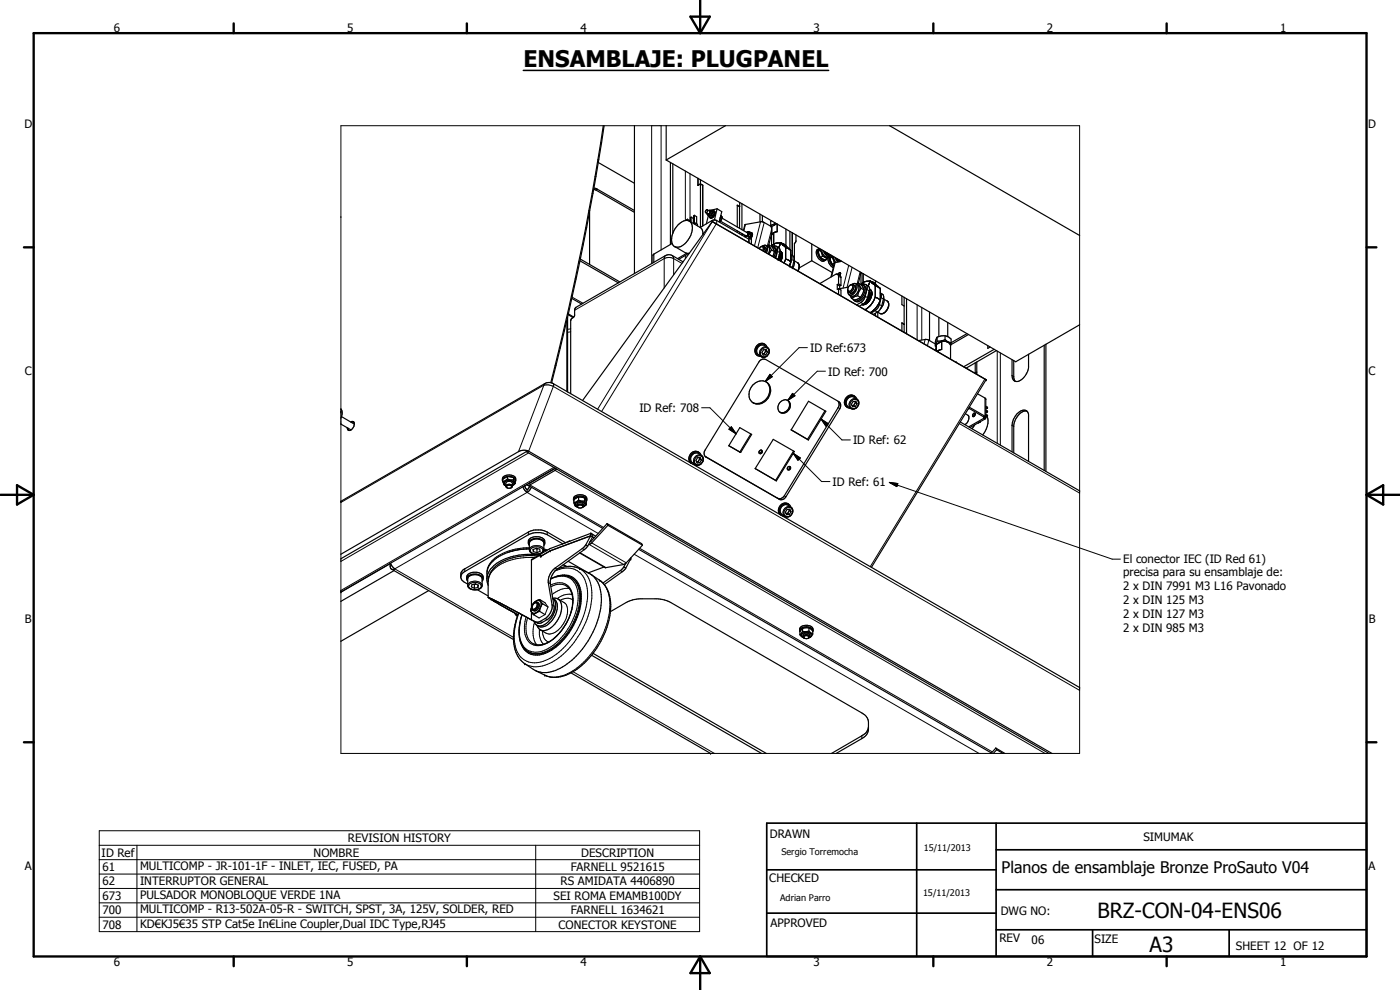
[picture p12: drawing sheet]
<svg xmlns="http://www.w3.org/2000/svg" width="420mm" height="297mm" viewBox="0 0 420 297" stroke-linecap="round" stroke-linejoin="round" font-family="sans-serif">
<g fill="none" stroke="#000" stroke-width=".3">
<path d="M102.3 37.7h221.7v188.4h-221.7zM195.6 37.7v41.4M198.4 37.7v37.3M179.3 56.8l-.5 .2M205.7 51.3v14.9M207.1 52.2v14.3M102.3 65h.1M196.2 76.2v2.5M199.8 76.7l-.5 .6v9.1M201.7 76.7l.5 .9M202.2 77.6l2.5 1.4M202.2 77.6a3.1 3.1 0 0 0-2.9 0l-26.8 15.5"/>
<path d="M202.2 77.6v4.9M205.7 76.6v1M213 63.4a.57 .57 0 0 1-.5 .8M213.7 66.2v.4M213.8 66.5l-34.4 56.3M215 67.2l-34.5 56.3M215.1 66.2v1M223 70.3l-.1 .4M223.7 67.4l-.4 1.9M224.4 69.9a.55 .55 0 0 1 0 .6 .55 .55 0 0 1-.5 .3M224.8 71.5l.7 .4M228.2 66.5l-1.8 7.3"/>
<path d="M229.4 66.8l-2 7.5M229.6 74.2l.3 .6-.2 .8M231.6 68.9l-1.3 4.8M232.8 77.4l.7 .5M233.3 75.4l.7 .4M237.1 79.9l.7 .4M237.6 77.9l.7 .3M239.3 78.8a1.52 1.52 0 0 1 .3 2.1l-.2 .4M247.5 75.5l.4 .6 .8 .3M250.6 78.8l-1 4.2M251.1 77.5l.3 .6 .5 .4 .3-.1M254.7 79.6l-1.7 6.8"/>
<path d="M171.3 98.7l-1 .1M171.3 99.6l-1 .1M171.7 89.2l3.3 1.8M251.7 82.9l.7 .4M255.7 80.2l-1.5 6M256.5 85.6a1.54 1.54 0 0 1-1.3 2.4M258.1 81.6l-.9 3.5M258.3 90.8l.8 .4M259.7 88.9l.7 .4M260.2 86.9l.7 .4M262.6 93.2l.7 .4M263.9 91.4l.7 .4"/>
<path d="M264.4 89.3l.7 .4M266.2 90.3a2.6 2.6 0 0 1-1.5 3.8l-.6-.1M275.2 91.5v10.4M276.6 92.3v9.7M163.2 115.6a4.2 4.2 0 0 1 2.9 .4M163.2 115.6l-7.6 19.9M163.2 115.6l-60.9 35.1M163.5 115.1l-.3 .5M166 115.1l.2 .3-.1 .6M166.1 116l-7.4 19.4M166.1 116l157.9 91.1M228.8 104.6a1.2 1.2 0 0 1 1.8 .1 1.2 1.2 0 0 1-.1 1.7 1.24 1.24 0 0 1-2 .4 1.24 1.24 0 0 1 .1-1.9z"/>
<path d="M230.3 104.3a1.7 1.7 0 0 0-2 .6 1.7 1.7 0 0 0 .2 2.1M231.1 112.3l.7 .7-2.2 1.5zM237.9 118l.7 .7-2.2 1.4zM242.3 104.3h-2.5l-10.2 10.2M247.7 111.4h-2.4l-8.9 8.7M257.2 119.8a1.71 1.71 0 0 0-2.1 .6 1.71 1.71 0 0 0 .2 2.2M277.7 101.9l-.4 1.3M278.8 102.1l-.5 1.7M281 104.4l-.3 .7M293.1 111.6l-.4 .3M295.6 113.7l-34.4 56.3M295.6 119.4v5.5l-.4 .2v.4l.4 .2"/>
<path d="M299.3 105.3v27.7M300.2 105.9v27.6M303.7 112.7l.5 .2M158.7 135.9l-56.4 32.5M209 137.1a1.18 1.18 0 0 1 1.7 0 1.18 1.18 0 0 1-.1 1.7 1.22 1.22 0 0 1-1.8 .4 1.22 1.22 0 0 1 0-1.9zM210.5 136.7a1.72 1.72 0 0 0-2 .6 1.72 1.72 0 0 0 .1 2.1M210.6 122.3h2.5l7.8 7.9M211.8 137l.1 .2M219.5 128.1l1.4 2.1-2.1-1.4zM238.1 136l2.1 1.4-.7 .7zM238.1 136l8.5 8.5h2.5M246.4 125.7l2.2 1.4-.7 .7z"/>
<path d="M246.4 125.7l6.3 6.3h2.5M251.5 122.3l.5 .3M255.5 120.4a1.23 1.23 0 0 1 1.8-.3 1.23 1.23 0 0 1 0 1.9 1.24 1.24 0 0 1-1.9 .3 1.24 1.24 0 0 1 .1-1.9zM287.9 127.1l36.1 20.9M303.7 127.7l.5 .2M102.3 150.4h.1M150.9 143.8l1.4-.8 1.8 .3 .5 1.1M151.8 145a1.13 1.13 0 0 1 2 0M158.2 145.4l-.7 .4M158.6 159.6v.8M159 144.9h.1M159 145.5l22.1 12.7"/>
<path d="M164.2 159.6v.8M166.2 140.3l-63.9 36.9M166.5 140.5l.1 .1M166.6 141.1l147 85M173.1 151.4a1.13 1.13 0 0 1 2 0M233.3 149.5l.5 .3M235.4 148.7l.5 .4M235.9 152.6a1.22 1.22 0 0 1 1.8 .2 1.22 1.22 0 0 1-.4 1.8 1.21 1.21 0 0 1-1.8 0 1.21 1.21 0 0 1 .2-1.8zM237.4 152.2a1.69 1.69 0 0 0-2.1 .6 1.69 1.69 0 0 0 .2 2.1M266.9 144.7l2.5 .4-.3 .9zM266.9 144.7l66.9 23.1h2.4M324 147.3h.1"/>
<path d="M102.3 177.6h.1M117.1 169.2l-14.8 8.5M117.5 169.6l-.4 .2M139.5 170.7v.8M140.4 175.6a2.38 2.38 0 0 1 3.3-1l.9 .6 .1 .4M140.9 175.3a2.48 2.48 0 0 1 3.5 .3 1.71 1.71 0 0 1-2.5 1.3l-.6-.2a.83 .83 0 0 1-.4-1.4zM158.9 164.6a22.5 22.5 0 0 0-6.6 1.2M158.9 164.3a15.1 15.1 0 0 0-11.7 4.5l-.8 1.4-.3 1.5M158.9 164.9a2.61 2.61 0 0 1 3.9-.7l.4 .7M159.3 164.7a2.5 2.5 0 0 1 3.5 .1 1.22 1.22 0 0 1-1.6 1.4 1.46 1.46 0 0 1-2-1.3zM160.5 167.3a16.7 16.7 0 0 0-12.2 3.4 5.3 5.3 0 0 0-1.8 3.8M162.4 166.9h.1"/>
<path d="M163.2 165.1l.8 .1M163.2 164.7l1.2 .3M164.5 174.8l.7 .3M165.2 175.6a4.2 4.2 0 0 1 4.4-.4 4.2 4.2 0 0 1 2.3 3.8 15.2 15.2 0 0 1-8.7 14.4 4.2 4.2 0 0 1-5.8-4.3l.2-2.6 .3-1.4M165.3 173.8a5.6 5.6 0 0 1 6.7 .5 9.8 9.8 0 0 1 .9 9 19.7 19.7 0 0 1-8.2 11.1 5.4 5.4 0 0 1-7.9-1 11.2 11.2 0 0 1-.1-8.9M166.6 171.3a6.8 6.8 0 0 1 7.5 .6 10.9 10.9 0 0 1 1.8 10.3 24.2 24.2 0 0 1-11.5 15.7 6.3 6.3 0 0 1-9.1-2.2 15.5 15.5 0 0 1 .4-11.8M166.6 170.4l.6 .4M169.9 175.8a4.7 4.7 0 0 0-4.6 .2M170.8 176.6a6.6 6.6 0 0 0-5.1 1.8M171.4 173.3a6.8 6.8 0 0 1 2.5 7 19.5 19.5 0 0 1-10.5 15.3 5.7 5.7 0 0 1-4.9-.1M171.7 178.4a5.2 5.2 0 0 0-4.5 1.2M173.9 170.6a7.8 7.8 0 0 1 3.7 7.2 25.7 25.7 0 0 1-12 20.9 8.4 8.4 0 0 1-8.1 .4"/>
<path d="M174.1 165.8l7.8 4.5M174.7 164.6l.6 .3M176.8 163.4l10.4 6M177.6 162.9l10.3 6M179.5 160.1l-21.3-12.4-39.7 23 35.6 20.5M179.9 174.1a9.7 9.7 0 0 1 3 9.5 25.5 25.5 0 0 1-12.5 18.5 8 8 0 0 1-6.9 .5M186.2 171.2l.6 .3M190.3 166.3l103.5 59.8M192 164.5l105.8 61.1M154.8 184.1l.5 .7M158.3 185.3a7.7 7.7 0 0 0 .9 7.2l.7 .6M160.2 181a1.14 1.14 0 0 1 1.1-.8 1.14 1.14 0 0 1 1.1 .8 2.51 2.51 0 0 1-2.6 2.9 2.09 2.09 0 0 1 .4-2.9z"/>
<path d="M160.4 186.7a8 8 0 0 0 .7 6.8M161.9 188.8a5.1 5.1 0 0 0 1.2 4.5M162.1 186.4l.7 .3M162.8 189.4a3.3 3.3 0 0 0 1.8 3.3M163.6 180.8l.9 1.3-.9 2.3-1.8 1M163.6 185.6l.6 .3M165.7 181.5l.6 .4M169.2 180.8a3.9 3.9 0 0 1 .8 4.6 6.4 6.4 0 0 1-5.5 4.8l-.6-.2M171.9 180a3.4 3.4 0 0 0-3.8 .1M241 190.5a1.17 1.17 0 0 1 2 0M172 201.5l42.4 24.6M324 206.3h.1"/>
<path d="M213.3 226.1h.1M258.6 220.8v.8M29.8 249.3h180.2v30.2h-180.2zM29.8 253.6h180.2M29.8 257.9h180.2M41.1 253.6v25.9M160.8 253.6v25.9M29.8 262.3h180.2M29.8 266.6h180.2M29.8 270.9h180.2M29.8 275.2h180.2"/>
</g>
<g fill="none" stroke="#000" stroke-width=".35">
<path d="M181 37.7a766.3 766.3 0 0 1-15.7 77.1M181.3 37.7a763.7 763.7 0 0 1-15.7 77.2M190.4 37.7v44.4M199.9 37.7v10.3M217.7 37.7l-17.8 10.3M267 37.7l57 33M178.2 56.8l12.2 6.9M178.2 56.4l1.1 .4 11.1 6.4M179.6 48.8l10.8 6.2M199.9 48l104.9 60.5 19.2-11M201.2 48.8v24.6M201.9 49.1v20.9"/>
<path d="M209.5 53.5v2.1l.7-.4 .7 .4M210.2 53.9v14.3M210.9 55.5v12.3M210.9 55.5l-.7-.3-.7 .4M210.9 55.5v.1M174 78.2l11.6 6.7M174.1 77.7l11.9 6.9M176.9 63.5v15.9M201.7 73.1l-5.6 3.2-.2 2.6M202.5 74l3.6 2M203.4 67.6a2.73 2.73 0 0 1 3.9-.9 5.2 5.2 0 0 1-1.4 6.1 2.68 2.68 0 0 1-3.9 .9 5.2 5.2 0 0 1 1.4-6.1zM205 78.6l-3.5-2.1-.8-.1-.9 .3-26.9 15.5-.4 .9-.1 1.7-.4 .5"/>
<path d="M206.1 76h.8M206.1 76l-2.7 1.6M206.3 65.8v.4M206.3 65.8l-.2 .3M206.3 65.8l.7 .4v.2M206.8 76l-3.1 1.8M206.9 66.3l3.1 1.9a2.16 2.16 0 0 1 1 2.2M207.4 65.2v1.5M207.4 65.2l-.2 .1v1.2M207.4 65.2l.7 .4M208.4 64.6v2.5l.2-.2M208.4 64.6l-.3 .2v2.3"/>
<path d="M208.4 64.6l.7 .4v2.2M208.6 66.9v.5M208.6 66.9l.7 .4v.5M210.1 68.2l3.8-2.1h1l9.8 5.7v1M211 70.1l.1 .1M211.9 63.1l.2-.2 .3 .1-.4 .8-.3-.1zM212.3 62.9l.7 .5a.58 .58 0 0 1-.5 .8l-.7-.4M212.5 64.5v.1M212.5 64.6l.4 .4M212.6 64.7l-.6 2.4M212.9 65.1l.2 .2M213.1 65.3l.3 .1"/>
<path d="M213.1 65.3l.1 .1M213.1 63.1a.81 .81 0 0 1 0 .9 .81 .81 0 0 1-.9 .3v-.2M213.1 63.1l-.4 .1M213.1 63.1a.77 .77 0 0 1 .4 1.1 .77 .77 0 0 1-1.1 .2M213.6 64.6l-.7 .4M213.6 63.1v.1M213.6 63.2h.1M213.6 63.1l-.3 .1M213.6 64.6l.3 .2M213.6 63.1l.3 .2M213.7 63.2l.3 .4M213.8 66.5l82.1 47.4"/>
<path d="M213.8 66.5l-39 53.7M213.9 63.3h.3a1.29 1.29 0 0 1 .3 1.3 1.29 1.29 0 0 1-1.1 .8M213.9 63.3l.4 .5M214 63.6l-.4 1M214 63.6l.3 .2M214.3 63.8v.2a1.04 1.04 0 0 1-1.4 1M214.4 63.4a1.55 1.55 0 0 1-1.1 2M215.2 62.7l1.4 .8-.8 3.1M215.2 62.7l-.8 3.3M215.2 62.7l-2.1 .4M216 66h.1M216.1 65.9v.1"/>
<path d="M216.1 66l.3 .2M216.1 66.3l-.2 .2M216.2 66.3l7.7 4.5 .3-.1M216.3 65l-.2 .5M216.3 64.9l.1 .1M216.4 64.7l.3 .5M216.4 66.2l-.3 .1M216.4 65l-.3 .6M216.4 65l.3 .2M216.7 65.4l7.7 4.5 .1 .3-.3 .5M216.7 65.2l-.3 1M221.3 61.6l.6 .4v6.5"/>
<path d="M221.3 69.3v.4M221.9 62h.1M221.9 69.7v.4M222 62l-.7-.4v6.5M222 60.7v1.3M222.7 61.1v7.8M222.7 70.1v.4M222.8 70.2l-.1 .4M223.6 67.4l5-.9 2.8 1.4M223.6 67.4v.1M223.6 70.9v-.3l.1 .4M223.6 70.9h.1"/>
<path d="M223.6 67.5l-.5 1.7M224.1 69.8l.3-.2 .3 .3-.3 .9M224.2 70.8l-.6 .3v-.2M224.2 70.8h.2M224.4 70.8l.1 .1M224.5 70.9l.3 .3v1.6M224.5 70.9l.7 .3M224.7 69.5h.1M224.7 69.5l.6 .8M224.7 69.5l-.6 .2M224.7 69.5l.3 .6M225 70.1l-.4 .8"/>
<path d="M225 70.1l.3 .2M225.2 71.2l.1 .2M225.2 69.8l.6 .3M225.2 69.8l.2 .6-.3 .8M225.2 69.8l.4 .3v.6M225.3 71.4l.2 1.8M225.3 70.3l-.4 .8M225.5 69.8l.3 .6-.4 1.1M225.6 70.7l-.4 .6M225.6 70.7l-.3 .7M225.7 70.1l-.1 .6M228.1 64.3v2.2"/>
<path d="M228.5 74l-.7 .6M228.5 74l-.2 .1M228.5 74a.63 .63 0 0 1 .7 .4 .63 .63 0 0 1-.3 .8M228.8 64.6v1.9M229.2 73.9l-.7 .1M229.2 73.9l.2 .5-.2 1M229.2 73.9a1.05 1.05 0 0 1 .5 1.7M229.9 73.7l-1.1 .1M229.9 73.7l.4 .6-.3 1.5M229.9 73.7l.9 .6a1.98 1.98 0 0 1-.2 1.9M230.8 73.5l.8 1.5M230.8 73.5l-.7 .3"/>
<path d="M230.8 73.5l.9 .5 .7 1.5M231.3 67.6l.3 .7M231.5 66.2l-.2 .2v1.2M231.6 70.1l-.9 3.5M231.6 75l-.8 1.3M231.6 75l.8 .5M231.6 68v2.4l.2-.3M231.6 68v6M231.6 74l1.3-.2 .4 .5v1.1l-.5 2.1M231.6 74a1.33 1.33 0 0 1 1.1 2.1l-.5 1M231.8 70.1l.4-.3v3.5M232.2 73.3l.2 .5"/>
<path d="M232.2 73.3l-.6 .7M232.2 74.1a1.81 1.81 0 0 1 .7 2.6l-.3 .6M232.4 75.5l-.5 1.4M232.7 66.9l-1.4 .7M232.7 67.4l-.6 .3M233 73.9l.8 .5 .3 .6-.6 2.9M233.1 67.1l-1.5 .9M233.2 67.2v2.3M233.2 69.5l-1.4 .6M233.2 69.5l-.9 .3M233.8 76.8l-.3 1.1M233.9 76.4l.1 .2z"/>
<path d="M234 76.6v.2M234 76.8l.3 .1M234 76.8l-.3 1.2M234.1 75.4a1.57 1.57 0 0 1 .5 2.2M234.1 75.3l.5 .4 .2 .5-.3 1.8M234.3 76.5l-.3-.5 .3 .6-.3 1.5 .3-1.1M234.3 72.9h-1.3l-.8 .4M234.3 72.8v.1M234.3 72.8l.3 .2M234.3 72.9l-.6 1.4M234.3 72.8l.6 .8M234.3 76.5v.3"/>
<path d="M234.5 78l-.2 .3M234.6 73l.9 .6M234.6 73l1.1 .7M234.6 77.6l-.1 .4M234.9 73.6l1.5 .6 .9 .9M234.9 73.6l.9 .7M235.5 73.6l.2 .1M235.7 73.7l.5 .4M235.8 74.3l1.5 .8M235.8 74.3v3.4M235.8 77.7l1.5 .9M235.8 77.7l-.5 1.2"/>
<path d="M235.9 68.7v5M237.1 69.5v5.3M237.3 75.1v3.5M237.3 78.6l-.5 1.2M237.3 76.4l.9 .6 .1 1M237.3 76.5l.3 .5v.6l-.5 2.3M237.8 69.8v6.9M238.3 78l-.5 2.3M238.3 77.9l.1 1.2-.5 1.3M238.9 70.5v1.9l-.5 .7v5.1l1.2 .8 .2 .4v1.2l-.3 .7M243.6 78.2l-3.8 2.2M243.6 78.2l6.1 3.5"/>
<path d="M243.6 73.2v5M245.6 75.4l.7 1.8M245.8 74.6a1.71 1.71 0 0 0-.2 2.8 1.41 1.41 0 0 0 2.2 .7M245.9 74.5a1.84 1.84 0 0 0 .1 2.8l.4 .4a1.2 1.2 0 0 0 1.4 .4l.3-.4M246.1 74.7l-.5 .7M246.2 75.1l.6 1.8M246.2 75.1l-.6 .3M246.3 77.2l1.3 .8 .6-.4M246.4 74.8l-.2 .3M246.7 75a1.58 1.58 0 0 0 .5 1.7 1.58 1.58 0 0 0 1.7 .1M246.8 76.9l1.4 .7M246.8 76.9l-.5 .3"/>
<path d="M247.2 75.3a1.37 1.37 0 0 0 1.9 1.3l.1-.1M247.6 75.5l.7 .9 .5-.2M248.1 75.8l.6 .3M248.8 76.9l-.6 .7M249.1 77.5l.1 .7 .6 1M249.3 76.6a1.88 1.88 0 0 0 .1 3.2l.7 .5M249.5 76.6a1.88 1.88 0 0 0 .2 2.9l.5 .4M249.6 76.7l-.5 .8M249.7 77.1l.7 1.8M249.7 77.1l-.6 .4M249.8 79.2l.5 .4M250 76.9l-.3 .2"/>
<path d="M250.2 77l.1 1 .6 .7M250.4 78.9h.1M250.4 78.9l-.6 .3M250.4 78.9l-1 4.2M250.7 77.3l.8 1.3M251.1 77.6l.7 .8 .6-.1M251.6 77.9l.6 .2M252.2 78.4h.1M252.6 78.4l-2.2 .5M170.1 96.2v21.2M170.3 95.2v22.4M170.5 94.4l1.5 .9"/>
<path d="M170.6 94.2l1.6 .9M171.6 89.5l3 1.7M172 95.3l-.6 .5-.1 .4v21.9M246 85.1l5.2-2.9 .5 .5v2.5M251.3 85.4v1.4l.4-.2M251.3 85.4l.7 .4M251.4 82.3l.9 .6 .1 2.7M251.5 82.4l.4-.6a.41 .41 0 0 1 .4 .4 .41 .41 0 0 1-.3 .4M251.7 86.6v1.7M251.7 86.6l.7 .4v1.7M251.7 85.2l.7 .4M251.7 85.2l-.4 .2"/>
<path d="M252 85.8v1M252.3 82l-.4 .6M252.4 85.6l-.4 .2M254.4 86.9l.3 .8M254.5 87.4l.1 .8 .3 .3M254.6 86.1l-2.6 .5M254.9 88.5l.1 .1M255 88.6l.6 .9M255.2 85.5h.5a1.24 1.24 0 0 1-1.1 1.8l-.2-.4M256.1 85.4a1.46 1.46 0 0 0-1.7 1.5M256.1 85.4a1.53 1.53 0 0 1-1.4 2.3M256.1 85.4a1.3 1.3 0 0 1 .7 1.1 1.3 1.3 0 0 1-.7 1.2l-.8 .3-.6-.3"/>
<path d="M256.8 85.1l-.4-.1-.7 .3M256.8 85.1a2.32 2.32 0 0 1-1.8 3.5M256.8 85.1a1.68 1.68 0 0 1 .4 2.9l-.4 .5a1.24 1.24 0 0 1-1.9 0M257.4 88.7l-1.8 .8M257.4 88.7l.8 .5M257.7 85l.7 1.5M257.7 85l-.7 .2M257.7 85a2.85 2.85 0 0 1 1.5 1.8l.1 .2M258.2 89.2l-1.8 .8-.8-.5M258.4 86.5l-.8 1.3-.2 .9M258.4 86.5l.9 .5M258.5 81.8h.1"/>
<path d="M259 82.1v2.7M259 84.8l.3 .5M259 84.8l-.6 .7v-3.7l-.8 3.3M259.1 85.6a1.99 1.99 0 0 1 .4 3.1l-.1 .4a2.26 2.26 0 0 1-2.4 1.4l-.6-.3M259.3 87l-1.1 2.2M259.3 85.3l-.8 .2a1.4 1.4 0 0 1 1 2.1 2.99 2.99 0 0 1-3 2.7l-.5-.6M259.3 85.3h.4a1.12 1.12 0 0 1 .5 1.6l-.9 2.9-.7 .8-1.5 .9M259.9 85.4l.7 .4M260.1 91.1l-1.3 .3M260.2 90.4l-.7 .4M260.3 89.8l-.2 .2M260.4 89.6l-.1 .2"/>
<path d="M260.5 90.7l-.3 .2M260.6 85.8l.3 .4v.8a4.8 4.8 0 0 1-3.1 4.9M260.6 88.3l-.3 1.1M260.6 90l-.4 .4M260.8 90.3l-1.1 1-1.1 .1M260.8 89.7l-.6 .7M260.8 90.3l-.2 .3M260.8 88.3v-.5v1l-.3 .7M261 90.1l-.2 .2M261 86.8l.2 .1M261 90.1l-.7 .7M261 86.9l.3 .2"/>
<path d="M261.1 90l-.3 .3M261.1 89.1l-.3 .6M261.1 88.8l-.3 .9M261.1 84.2v.2M261.1 84.4h-.9l-1.2 .4M261.1 84.2l.3 .3M261.1 84.4l-.5 1.4M261.1 84.2l.7 .8M261.2 88.5l-.1 .4M261.2 88.1l-.4-.6 .4 .5v.6M261.2 88.3h-.4l-.5 1.5M261.2 86.9l.3 .3"/>
<path d="M261.2 86.9l.2 .4M261.4 84.5l.8 .5M261.4 84.5l1.2 .6M261.4 89.3l-.4 .8M261.4 87.2l.3 1.2M261.4 87.3l.2 .5M261.5 89.1l-.5 1M261.5 87.2l.2 .6M261.6 88.6l-.5 1.2M261.6 87.8l-.2 1.3M261.7 88.3l-.2 .8M261.8 85l.9 .7"/>
<path d="M261.8 85l1.4 .7 1 .9M262.3 85l.3 .1M262.6 85.1l.4 .5M262.7 85.7l1.5 .9M262.7 85.7v3.5M262.7 89.2l1.5 .8M262.7 89.2a6.7 6.7 0 0 1-3.1 3.7M262.7 94v.7M262.8 84.2v1M263.3 93.6l-1.2 .8M263.4 93.7v1.4M264.2 90a6.7 6.7 0 0 1-3.1 3.8"/>
<path d="M264.2 86.6v3.4M265.2 89.5l-.7 2.6-.5 .9-.7 .6M265.2 89.5l-.1-1-.9-.6 .2 .4 .1 .7-.8 3-.6 .8-1.7 1.2M265.2 89.4a3.7 3.7 0 0 1-1 3.4M265.3 89.8l1.2 .8a2.5 2.5 0 0 1-.7 2.9 1.53 1.53 0 0 1-1.7 .5l-.8-.4M270.7 96.9l.6 .4M270.7 88.8v2.6l.6 .4M271.3 89.2v10.5M271.3 97.3l-.6-.4v2.4M271.3 97.3h.1M272.1 89.7v10.4M279 93.6v8.6"/>
<path d="M281.8 95.2v5.8M284.4 96.8v4.2M227.5 104.2l1-.7a2.06 2.06 0 0 1 2 .9 1.71 1.71 0 0 1 0 2.1 1.71 1.71 0 0 1-2 .5l-.9-.6a1.58 1.58 0 0 1-.1-2.2zM229.4 106.1l-.6 .1M229.4 106.1l.4 .4M229.5 103.3a2.07 2.07 0 0 0-2.4 .9 2.07 2.07 0 0 0 .4 2.6l.8 .1M229.6 104.9l.3 .4M229.9 105.3l-.5 .8M229.9 105.3l.4 .4M230 114.6a3.8 3.8 0 0 1-1.6 6.5l-1.3 .1-1.3-.5M230.2 104.2a1.97 1.97 0 0 0-2.9-.8 1.97 1.97 0 0 0-.4 2.9l.5 .4M230.2 114.8a3.8 3.8 0 0 0-4.1 .5 3.8 3.8 0 0 0-1.2 4l.3 .7 .8 .9"/>
<path d="M230.3 114.9a3.9 3.9 0 0 1 0 4.4 3.9 3.9 0 0 1-4.1 1.6M230.3 105.7l-.3-.8h-.9l-.4 .9 .3 .8 .8-.1M230.3 105.7l-.5 .8M254.4 119.7l.9-.7a2.34 2.34 0 0 1 2.3 1.2 1.86 1.86 0 0 1-1.3 2.5 2.19 2.19 0 0 1-2-.9l-.4-1zM256.4 118.8a1.99 1.99 0 0 0-2.5 1 1.99 1.99 0 0 0 .7 2.6l.6 .1M257.1 119.7a1.97 1.97 0 0 0-2.8-.8 1.97 1.97 0 0 0-.5 2.9l.5 .4M275.7 102.2l2.7-.3 2.3 1.3M280.7 103.8l.3 .1M281 103.4v1.9M281 103.4v.1M281.3 101.2l-.6 1.4v1.2M281.3 102.4l-.6 1.4"/>
<path d="M281.3 101.2v1.2M281.6 105.2v.4M281.8 105.1l-.2 .1M282.1 102.7l-.6 .3M282.6 102.4a2.33 2.33 0 0 1 2.7 1.2M282.6 102.4v2.5M282.6 104.9l-1.3 .5 .3-.2M282.6 104.9l-.6 .1M282.6 102.4l-1.6 1M283.6 101.9l.7 .5 1.1 .5M283.6 101.9l-1.5 .5h-.8M283.6 100.8h-1.2l-1.1 .4"/>
<path d="M283.6 100.8l1 .2 .8 .7v1.2M283.6 100.8v1.1M285.3 103.6v4.1M285.4 102.9l-.1 .7M286.9 108.7l.1 .1M290.2 100.1l-4.8 2.7M290.6 100.4l-5.3 3.1M292.7 108.9v3.1M293.1 108.6v3.7M293.4 118.2l2.4 1.4 .1 5.7-.3 .4-4.5 2.6M295.9 113.9h.1M295.9 113.9l-34.4 56.3"/>
<path d="M296.4 103.7v.8l.7-.4M298.4 104.8l-9.1 5.2M299 105.2l-9 5.2M303.7 107.9l.1 5.5 .4 .8 .5 .2M304.2 108.2v5.1l.5 1.1M308.7 106.3v3.9a4.7 4.7 0 0 1-3.7 4.3l-.3-.1M313.4 103.6v37.5M313.9 103.3v38.1M102.3 123.4v.5M102.3 122.7a2.59 2.59 0 0 1 0 2.8M102.3 127.3l3.1 1.7M102.5 125l3.8 2.3"/>
<path d="M104.2 128.4l.2 .5 .3 .3M104.5 128.5l.2 .7M105.2 126.6l.8-.1a1.74 1.74 0 0 1-1.3 2.7M106.2 126.6l-.7 .1M157.9 135.5l156.9 90.6M158.4 135.3l157.3 90.8M158.4 135.3a3.7 3.7 0 0 0-2.8 .2l-53.3 30.8M158.4 135.3l-56.1 32.3M207.7 136.6a1.62 1.62 0 0 1 2-.5l.8 .6a1.7 1.7 0 0 1 .3 2.1 1.7 1.7 0 0 1-2.2 .6l-.8-.6a1.56 1.56 0 0 1-.1-2.2zM207.9 139.2l.6 .1M209 138.6h.5M209.5 138.6l.5 .3"/>
<path d="M209.7 135.7a2.09 2.09 0 0 0-2.3 .8 2.09 2.09 0 0 0 .1 2.5M209.8 137.3l.2 .4M210 137.7l-.5 .9M210 137.7l.5 .3M210.4 136.6a1.97 1.97 0 0 0-3-.7 1.97 1.97 0 0 0-.1 3l.1 .1M210.5 138l-.3-.7h-.9l-.4 .9 .3 .7h.8M210.5 138l-.5 .9M211.7 136.9l22.1 12.9a1.52 1.52 0 0 0 2.1-.7l16.1-26.5a1.47 1.47 0 0 0-.3-2.1l-22.1-12.7a1.66 1.66 0 0 0-1.9 .8l-16.1 26.4a1.47 1.47 0 0 0 .3 2.2M218.7 133.7l3.3-5.4 3.6 2-3.3 5.5M218.7 133.7l3.6 2.1M218.7 133.7l3.3 1.9M222 135.6l.3 .2"/>
<path d="M225.3 130.2l-3.3 5.4M228.5 135v.6l-.6 .4M232.1 131.8l6.3 3.7-5.4 8.8-6.4-3.7zM234 120.8a1.78 1.78 0 0 1 2.7-.4 1.78 1.78 0 0 1-.1 2.7 1.74 1.74 0 0 1-2.5 .6 1.74 1.74 0 0 1-.3-2.6zM236.4 120.1a2.22 2.22 0 0 1 .1 2.7 2.22 2.22 0 0 1-2.5 .9M237 140a.65 .65 0 0 1-.7 .9M237.4 129l5.2-8.6 5.3 3-5.3 8.6M237.4 129l5.2 3M237.4 128.9l4.9 2.9M238.2 135.3l-5.4 8.8 .2 .2M242.3 131.8l.3 .2M247.6 123.2l-5.3 8.6"/>
<path d="M251.5 120.4l.3 .9-.3 1-16.5 26.9a1.4 1.4 0 0 1-1.7 .3M255.7 121.7h.5M256.2 121.7l.5 .3M256.5 120.4l.2 .4M256.7 120.8l-.5 .9M256.7 120.8l.5 .4M257.2 121.2l-.3-.8-.9 .1-.5 .8 .4 .7h.8M257.2 121.2l-.5 .8M288.2 126.6l35.8 20.7M289.7 124.1a1.63 1.63 0 0 1 .5 2.8l-.6 .5M290.7 122.5h.1M290.7 122.5l4.7 2.8-4.6 2.8"/>
<path d="M290.9 122.6l-.4 .2M290.9 122.2l4.9 2.9M292.1 124.1l.4-.1 .2 .4-.7 .6-.1-.4zM292.5 127.5l-.8 1.2M292.7 124.2l-.5 .8M294.2 126.5l-.6 .4M295.8 125.1l.1 .1M295.9 121.9l.5 .3v.3M295.9 123.1l.5 .2v.3M295.9 124.3l.5 .3v.2M295.9 123.3l.5 .3M295.9 124.6l.5 .2"/>
<path d="M295.9 122.2l.5 .3M296.2 125a5.7 5.7 0 0 1-1.3 5.5M296.4 122.5l-.5 .2M296.4 123.6l-.5 .3M296.4 124.8l-.5 .3M308.2 123.4l.5 1.1v13.9M308.2 123.4a2.2 2.2 0 0 0-2.9 .7 5.8 5.8 0 0 0-1.6 3.6v7.9M308.2 123.4a3.5 3.5 0 0 0-3.5 2.5l-.5 1.7v8.2M102.3 150.4l61.2-35.3a2.6 2.6 0 0 1 2.5 0l158 91.2M150.9 144.5a1.24 1.24 0 0 0 .9 1.2M150.9 143.8v.7M150.9 144.5a1.39 1.39 0 0 1 .1-1.5 1.39 1.39 0 0 1 1.4-.5 2.23 2.23 0 0 1 2.4 1l-.2 1"/>
<path d="M151.8 145.8a1.08 1.08 0 0 1 1.1-.5 1.08 1.08 0 0 1 .8 .7l-.2 .3M151.8 145v.9l.4 .5M151.8 145.6a.8 .8 0 0 1-.3-1 .8 .8 0 0 1 1-.4 1.26 1.26 0 0 1 1.7 1l-.4 .4M152 145.9a.88 .88 0 0 1 1.6 .3 .84 .84 0 0 1-.9 .3 .84 .84 0 0 1-.7-.6zM152.3 143.7l-1.4 .8M152.3 143.7l1.8 .3M152.3 143v.7M152.3 143l-.9 .3-.6 .6M152.3 143a2.16 2.16 0 0 1 2.5 .9M153.5 146.3l-.1 .1M153.8 145v.9M154.1 144l.5 1.1"/>
<path d="M154.1 143.3v.7M154.6 145.1l-.8 .6M154.6 144.4v.7M156.9 146l.7 1.2 .6 .5M157.5 145.7l.1 .4 .6 .8M158.2 146.9v.8M158.2 145.3l.2 .3M158.4 145.5l22.5 13M158.9 145.9l-.7 1M159.5 146.2l-.5 .8-.8 .7M166.6 140.5l-64.3 37.1M166.7 140.5l-7.9 4.5"/>
<path d="M167 140.7l-8 4.8-.6 .1M172.1 149.9a2.42 2.42 0 0 1 4 0M172.2 150.9l.1 .1a1.21 1.21 0 0 0 1 1.1M172.2 150.4a1.29 1.29 0 0 1 1.2-1.9 1.84 1.84 0 0 1 2.7 1.6l-.1 .4M173.1 151.7a1.08 1.08 0 0 1 1.1-.5 1.08 1.08 0 0 1 .9 .8l-.4 .3M173.1 151.4l.1 .6M173.2 152l.4 .3M173.2 152l-.5-.4v-.5a1.88 1.88 0 0 1 2.8 0v.5l-.5 .4M173.6 152.3l-.3-.2a.76 .76 0 0 1 .8-.6 .76 .76 0 0 1 .7 .7l-.1 .1M173.6 150.1l-1.4 .8M173.6 150.1l1.9 .3M173.6 149.1l-1.4 .8v1"/>
<path d="M173.6 149.1l1.9 .3M173.6 149.1v1M174.7 152.3h-1.1M175.1 151.4v.4M175.5 150.4l.5 1M175.5 149.4l.4 .9 .1 1.1M175.5 149.4v1M176 151.4l-1 .7M182.2 157.1l.2 .5M182.2 157.1l-5.2 5.5M182.2 157.1l10.4 6 .2 .5M182.4 157.6l-5 5.5-.8 .3"/>
<path d="M182.4 157.6l10.4 6M234.6 152.1l.2-.3a1.44 1.44 0 0 1 1.7-.2l.9 .6a1.69 1.69 0 0 1 .2 2.1 1.69 1.69 0 0 1-2.1 .6 1.94 1.94 0 0 1-1.4-1.7zM234.8 154.8l.6 .1M235.9 154.1h.5M236.4 154.1l.5 .2M236.5 151.2a2.09 2.09 0 0 0-2.3 .9 2.09 2.09 0 0 0 .1 2.5M236.7 152.8l.2 .4M236.9 153.2l-.5 .9M236.9 153.2l.5 .3M237.3 152.1a1.89 1.89 0 0 0-2.2-1.2 1.89 1.89 0 0 0-1.5 1.9l.1 1 .6 .7M237.4 153.5l-.3-.7-.9 .1-.5 .8 .3 .7 .9-.1M237.4 153.5l-.5 .8"/>
<path d="M117.2 169l.4 .8 .9 .9-.7 .2-.5-.3-.2-1.5M117.5 170.8l36.6 21.1M118.3 171.2l-16 9.2M128.6 177.2l-26.3 15.2M140.1 173.5l.1-.2a3.2 3.2 0 0 1 3.3-1l1.1 .6 .4 .6M140.4 174.4a1.72 1.72 0 0 1-.1-2 1.72 1.72 0 0 1 1.8-.7 2.71 2.71 0 0 1 2.9 1.2v.8l-.3 .7M140.6 173.1a2.89 2.89 0 0 1 4.1 .4v2.3a2.59 2.59 0 0 1-4.2 .4l-.1-2.5zM142.2 175.3l.2 .1M142.4 175.4v1.1M142.8 175.3l-.4 .1M143.2 176.9l3.3 1.9M143.4 176.3l.2-.7-.9-.4-1.1 .2-.1 .7 .9 .4"/>
<path d="M143.4 176.3l-1 .2M143.4 175.5v.8M146.5 179.2l6.3 3.8M146.5 179.2l1.9 .9M158.6 162.8a3 3 0 0 1 4.9 0M158.9 164.7a14.5 14.5 0 0 0-12.1 5l-.4 .9-.3 1.5v2l.4 1.5M158.9 163.7a1.7 1.7 0 0 1 0-2 1.7 1.7 0 0 1 1.7-.7 2.71 2.71 0 0 1 2.9 1.2v1l-.3 .5M159.1 162.4a2.7 2.7 0 0 1 4.1 .6l-.1 2.4-.9 .7a3.5 3.5 0 0 1-2.7-.2l-.5-.5-.1-.5v-1.9zM160.1 165.5l1.1 .3M160.1 165.5l-.1-.6 .9-.4 1.1 .3 .1 .6-.9 .4M160.1 164.8v.7M160.7 164.5l.5 .2"/>
<path d="M161.2 164.7v1.1M161.4 166.8a17 17 0 0 0-13.1 3.5 6.5 6.5 0 0 0-1.8 4.2v4.7M161.4 164.6l-.2 .1M161.9 166.5a18.1 18.1 0 0 0-13.7 3.3l-1.2 1.3-.5 1-.4 1.5M162 179.9l.8 1.2M162 179.9l1.6 .9M162 179.9l-1.4 .6-.6 .6-.7 1.7 .2 .8M162.1 166.6l-2.6 1.5M162.2 166.3l-2.7 1.6v14.3M163.2 165.1l.7 .2M165.3 173.7a5.6 5.6 0 0 1 8.7 3.3 18.7 18.7 0 0 1-6.1 16 9.4 9.4 0 0 1-8.2 3.1 6.7 6.7 0 0 1-3.9-7.3l.2-2.1 .7-2.3M165.9 179.6a3.5 3.5 0 0 1 .5 4.2 6 6 0 0 1-3.9 3.9 1.7 1.7 0 0 1-2.2-1.3"/>
<path d="M167 172.9a5.2 5.2 0 0 1 7.4 4.6 19.7 19.7 0 0 1-10.7 18.5 5.1 5.1 0 0 1-7.7-4M167.3 170.7l.4-.1a7.6 7.6 0 0 1 6.2 0l2.8 1.4a7.7 7.7 0 0 1 3.8 7.1 25.7 25.7 0 0 1-12.4 21.4 7.8 7.8 0 0 1-8 .3l-2.6-1.7a10.2 10.2 0 0 1-3.2-10l1.1-4.7M167.5 179.7a4.3 4.3 0 0 1 .5 5.2 6.2 6.2 0 0 1-5.3 4.3l-.6-.2M167.5 179.7l-1-.2h-.6a3.1 3.1 0 0 1 1.1 4.3 6.2 6.2 0 0 1-4.5 4.3l-1.4-.5M167.5 179.7l1.7 1.1M168.9 163.2l-5-2.9a6.1 6.1 0 0 0-4.6-.2l-19.8 11.4-.9 .7-.3 .8M169.1 169.4l.9 .6-.9-.5M169.7 162.8l-5.5-3.2a6.3 6.3 0 0 0-5.6 0l-19.1 11.1a2.3 2.3 0 0 0 0 4.1l.9 .5M169.9 175.8a5.2 5.2 0 0 1 2 4.8 15.4 15.4 0 0 1-8.5 12.6 4.3 4.3 0 0 1-3.5-.1M170.5 168.4l6.1 3.5M171.1 162.3l-2.4 .9M173.9 165.9l7.8 4.4 5.5-.9 .6-.4"/>
<path d="M175.8 163.5l-.8 .9-8.4 6a5.2 5.2 0 0 0-2.1 4.4l1.2 6.7a4.5 4.5 0 0 1-1.8 3.9l-2 1.2h-1.2l.6 .3M175.8 163.5l.6 .3M176.4 163.8l-1.1 1.1-8.4 6.1a5.1 5.1 0 0 0-1.7 4.1l1.1 6.8a4.6 4.6 0 0 1-2.1 4l-1.7 1h-1.2M176.5 171.9h.1M177.2 160.8l-1.4 2.7M177.2 160.8l.6 .3M177.3 172.3a13.6 13.6 0 0 1 4.1 3.2 13.1 13.1 0 0 1 1.2 11.4 25.3 25.3 0 0 1-11.7 15.2 8.2 8.2 0 0 1-7.4 .5l-2.8-1.4M177.3 160l-12.1 4.5-2.8 1.7-.3 .6 .3 .1 2.7-1.6 12.1-4.5M177.3 160l1.5 .9M177.3 160l-.1 .8M177.3 160l.6 .4-.1 .7M177.8 161.1l.5 .3"/>
<path d="M177.8 161.1l-1.4 2.7M181.3 170.1l-4.7 1.8M187.2 170.1l.6 .3M187.2 170.1l-.7 .9-5.5 3.9M187.8 169l-.6 1.1M187.8 170.4l-1 1.1-5.4 3.9M189.1 167.6l.2 .1M189.3 167.7l-1.5 2.7M189.3 167.4v.3M191.7 164.8l105.8 61.1M192.8 163.6l-5 5.4M148.3 180.1l-.9-.4 3.2 2"/>
<path d="M148.3 180.1l5.9 3M148.4 180.1l2.8 1.5M150.9 181.9l3.8 2.2M151.8 181.9l.5 .3M152.5 182.2l6.3 3.4M153.4 183.3l.6 .4M154.1 183.7l.6 .4M154.5 184l.8 .8M154.7 184.1l.7 .3M154.9 183.5l4.9 2.7M155.6 183.9l-.2 .5M159.5 183.6v2.4l1.8 .9"/>
<path d="M159.5 183.6l.7 .8M159.7 182.4v.1a.92 .92 0 0 0 1.1 .1 .92 .92 0 0 0 .4-1v-.6a1.11 1.11 0 0 0-1.5 1.2v.7l.3 .2M160.2 184.4l1.6 1M161.2 187.6l.9 1.4M161.3 180.8a1.18 1.18 0 0 1 .1 2l-.8 .5-.7-.3M161.3 180.8a1.61 1.61 0 0 1-1.3 2.3M161.3 180.8l-.9 .1M162 183.4l1.6 1M162 183.4l-1.8 1M162.1 189l1.8 1M162.8 181.1l-.7 1.4-.1 .9M162.8 181.1l1.7 1"/>
<path d="M177.5 196.6l51 29.5M178 196l52 30.1M183.2 183.5l4.7-2.7 2.5-.9 1.7-.2h5l3.3 .6 58.2 33.6a3.3 3.3 0 0 1 2 2.7v2.3a3.3 3.3 0 0 1-2 2.7l-7.7 4.5M240 189.2a1.5 1.5 0 0 1 1.6-1.6 1.96 1.96 0 0 1 2.4 1.2l-.1 .7M240.1 190.5l1.2 .9M240.1 189.5v1M240.9 189.4l-.8 1.1M240.9 188.5l-.8 1M240.9 188.5v.9M241 190.9a1.2 1.2 0 0 1 2 0M241 190.5l.1 .8M241.1 191.2a.71 .71 0 0 1-.6-.8 .71 .71 0 0 1 .8-.6l.3-.1a1.66 1.66 0 0 1 1.8 .6v.5l-.5 .4"/>
<path d="M241.1 191.3l.1 .1M241.2 191.4h.1M241.3 191.4a.72 .72 0 0 1 .7-.7 .72 .72 0 0 1 .7 .7l-.1 .1M242.8 188.4v1M242.8 189.4h-1.9M242.8 189.4l1.1 .8M242.8 188.4l-1.9 .1M242.8 188.4l1.1 .9v.9M243 190.5a1 1 0 0 1-.6 1.1 1 1 0 0 1-1.1-.2M243.9 190.2l-.7 1.1h-.4M244 189.1a2.39 2.39 0 0 0-4 0l.1 .4M171.4 201.9l41.9 24.2"/>
<path d="M260.6 218.1a3.3 3.3 0 0 1-2 2.7l-9.1 5.3M298.9 224.5l-1.5 1.6M298.9 224.5l2.7 1.6M298.9 224.5l.2 .5M299.1 225l-1 1.1M299.1 225l1.9 1.1"/>
<circle cx="228.2" cy="135.6" r=".54"/>
<circle cx="236.8" cy="140.5" r=".53"/>
</g>
<g fill="#000">
<circle cx="216.4" cy="64.7" r=".18"/>
<circle cx="230.7" cy="73.6" r=".18"/>
<circle cx="233.5" cy="77.9" r=".18"/>
<circle cx="234.8" cy="76.6" r=".18"/>
<circle cx="235.2" cy="73.4" r=".18"/>
<circle cx="235.8" cy="73.7" r=".18"/>
<circle cx="237.1" cy="79.9" r=".18"/>
<circle cx="248.7" cy="76.4" r=".18"/>
<circle cx="237.8" cy="80.3" r=".18"/>
<circle cx="261.7" cy="88.1" r=".18"/>
<circle cx="262.1" cy="84.9" r=".18"/>
<circle cx="295.9" cy="113.9" r=".18"/>
<circle cx="158.4" cy="135.3" r=".18"/>
<circle cx="147.4" cy="179.7" r=".18"/>
<circle cx="162.2" cy="166.9" r=".18"/>
<circle cx="165.1" cy="165.3" r=".18"/>
<circle cx="173.9" cy="170.6" r=".18"/>
<circle cx="177.2" cy="160.8" r=".18"/>
<circle cx="177.3" cy="160" r=".18"/>
<circle cx="179.9" cy="174.1" r=".18"/>
<circle cx="189.3" cy="167.7" r=".18"/>
<circle cx="157.5" cy="199.1" r=".18"/>
<circle cx="163.5" cy="202.6" r=".18"/>
</g>
<g fill="none" stroke="#000" stroke-width=".71">
<path d="M10.1 9.9h400v277.1h-400zM70.1 7v2.9M140.1 7v2.9M207.2 5h5.8l-2.9 4.9zM210.1 0v9.9M280.1 7v2.9M350.1 7v2.9M7.2 74.2h2.9M410.1 74.2h3M.1 148.5h10M5.1 145.6l5 2.9-5 2.9zM410.1 148.5h10"/>
<path d="M410.1 148.5l5-2.9v5.8zM7.2 222.7h2.9M410.1 222.7h3M70.1 287v2.9M140.1 287v2.9M210.1 287v10M210.1 287l2.9 5h-5.8zM280.1 287v2.9M350.1 287v2.9"/>
</g>
<path d="M230.1 247h180v40h-180zM275.1 247v40M298.9 255h111.2M298.9 247v40M230.1 274h68.8M230.1 261h68.8M298.9 279h111.2M298.9 267h111.2M327.9 279v8M368.9 279v8" fill="none" stroke="#000" stroke-width=".51"/>
<path d="M231.1 112.3l.7 .7-2.2 1.5zM237.9 118l.7 .7-2.2 1.4zM219.5 128.1l1.4 2.1-2.1-1.4zM238.1 136l2.1 1.4-.7 .7zM246.4 125.7l2.2 1.4-.7 .7zM266.9 144.7l2.5 .4-.3 .9z" fill="#000"/>
<path d="M157 21.1h91.7" fill="none" stroke="#000" stroke-width=".46"/>
<text font-size="6.9" x="157.1" y="20">ENSAMBLAJE: PLUGPANEL</text>
<g font-size="6.3">
<text x="329.4" y="275.4">BRZ-CON-04-ENS06</text>
<text x="345" y="285.6">A3</text>
</g>
<text font-size="4.8" x="300.6" y="261.8">Planos de ensamblaje Bronze ProSauto V04</text>
<g font-size="3.5">
<text x="34.2" y="9.6">6</text>
<text x="104.2" y="9.6">5</text>
<text x="174.2" y="9.6">4</text>
<text x="244.2" y="9.6">3</text>
<text x="314.2" y="9.6">2</text>
<text x="384.2" y="9.6">1</text>
<text x="7.3" y="38.4">D</text>
<text x="410.6" y="38.4">D</text>
<text x="243.1" y="105.6">ID Ref:673</text>
<text x="7.4" y="112.6">C</text>
<text x="248.5" y="112.7">ID Ref: 700</text>
<text x="410.7" y="112.6">C</text>
<text x="191.9" y="123.7">ID Ref: 708</text>
<text x="256" y="133.3">ID Ref: 62</text>
<text x="249.9" y="145.8">ID Ref: 61</text>
<text x="337" y="168.8">El conector IEC (ID Red 61)</text>
<text x="337" y="172.9">precisa para su ensamblaje de:</text>
<text x="337" y="177.1">2 x DIN 7991 M3 L16 Pavonado</text>
<text x="337" y="181.3">2 x DIN 125 M3</text>
<text x="337" y="185.5">2 x DIN 127 M3</text>
<text x="7.4" y="186.9">B</text>
<text x="337" y="189.7">2 x DIN 985 M3</text>
<text x="410.8" y="186.9">B</text>
<text x="231" y="251.5">DRAWN</text>
<text x="30.5" y="257.1">ID Ref</text>
<text x="94.1" y="257">NOMBRE</text>
<text x="104.4" y="252.7">REVISION HISTORY</text>
<text x="174.4" y="257">DESCRIPTION</text>
<text x="343.1" y="252.3">SIMUMAK</text>
<text x="7.4" y="261.1">A</text>
<text x="30.7" y="261.4">61</text>
<text x="42" y="261.1">MULTICOMP - JR-101-1F - INLET, IEC, FUSED, PA</text>
<text x="171.3" y="261.4">FARNELL 9521615</text>
<text x="410.7" y="261.1">A</text>
<text x="30.7" y="265.7">62</text>
<text x="42" y="269.7">PULSADOR MONOBLOQUE VERDE 1NA</text>
<text x="42" y="265.7">INTERRUPTOR GENERAL</text>
<text x="168.2" y="265.7">RS AMIDATA 4406890</text>
<text x="230.9" y="264.6">CHECKED</text>
<text x="30.7" y="270">673</text>
<text x="30.7" y="274.3">700</text>
<text x="42" y="274">MULTICOMP - R13-502A-05-R - SWITCH, SPST, 3A, 125V, SOLDER, RED</text>
<text x="166.1" y="270">SEI ROMA EMAMB100DY</text>
<text x="171.3" y="274.3">FARNELL 1634621</text>
<text x="300.3" y="274.5">DWG NO:</text>
<text x="30.7" y="278.6">708</text>
<text x="42" y="278.3">KD€KJ5€35 STP Cat5e In€Line Coupler,Dual IDC Type,RJ45</text>
<text x="167.6" y="278.6">CONECTOR KEYSTONE</text>
<text x="231.3" y="278.3">APPROVED</text>
<text x="299.9" y="282.6">REV</text>
<text x="309.6" y="283.3">06</text>
<text x="328.5" y="283.1">SIZE</text>
<text x="370.9" y="285.1">SHEET 12 OF 12</text>
<text x="34.2" y="289.9">6</text>
<text x="104.2" y="289.9">5</text>
<text x="174.2" y="289.9">4</text>
<text x="244.2" y="289.9">3</text>
<text x="314.2" y="289.9">2</text>
<text x="384.2" y="289.9">1</text>
</g>
<g font-size="2.7">
<text x="234.5" y="256.6">Sergio Torremocha</text>
<text x="277.2" y="255.3">15/11/2013</text>
<text x="277" y="268.7">15/11/2013</text>
<text x="234.1" y="270.3">Adrian Parro</text>
</g>
</svg>
